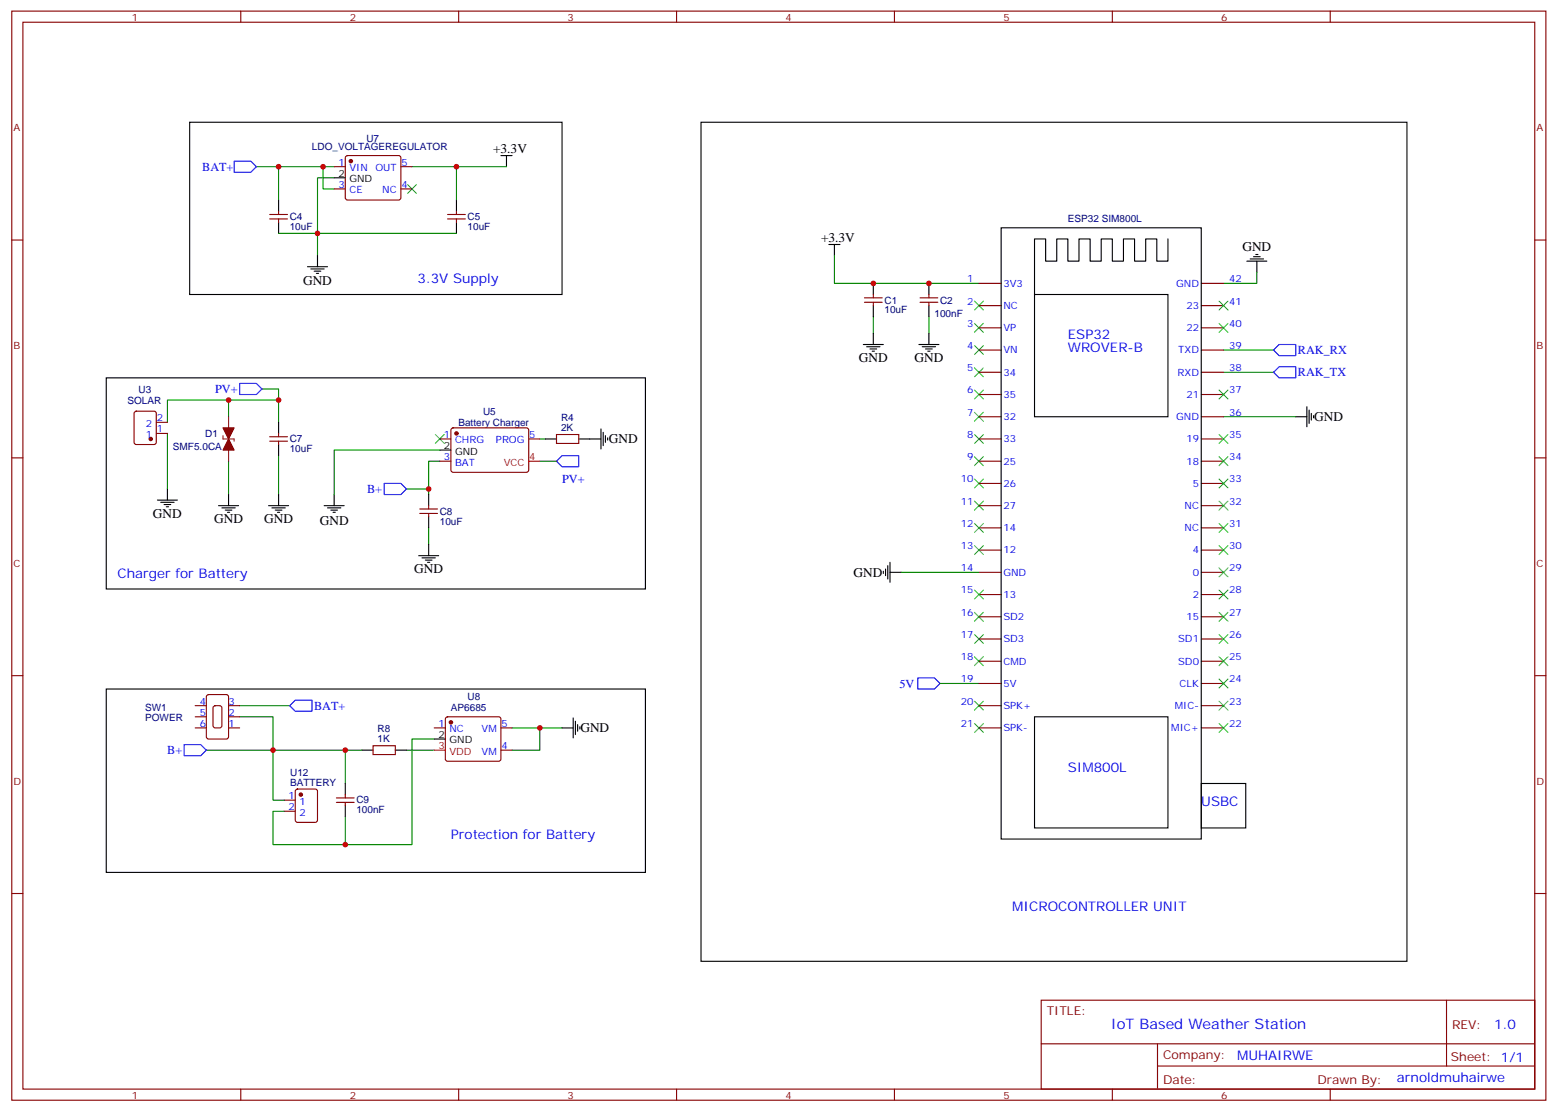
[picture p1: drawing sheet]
<svg xmlns="http://www.w3.org/2000/svg" width="494mm" height="353mm" viewBox="0 0 494 353" stroke-linecap="round" stroke-linejoin="round" font-family="sans-serif">
<g fill="none" stroke="#3c3" stroke-width=".35">
<path d="M129.3 58.6l2.9 2.8M132.2 58.6l-2.9 2.8M309.2 95.6l2.9 2.8M312.1 95.6l-2.9 2.8M386.9 95.6l2.8 2.8M389.7 95.6l-2.8 2.8M309.2 102.7l2.9 2.8M309.2 109.7l2.9 2.8M309.2 116.8l2.9 2.8M312.1 102.7l-2.9 2.8M312.1 109.7l-2.9 2.8M312.1 116.8l-2.9 2.8"/>
<path d="M386.9 102.7l2.8 2.8M389.7 102.7l-2.8 2.8M138.1 137.9l2.9 2.9M141 137.9l-2.9 2.9M309.2 123.8l2.9 2.8M309.2 130.9l2.9 2.8M309.2 137.9l2.9 2.9M312.1 123.8l-2.9 2.8M312.1 130.9l-2.9 2.8M312.1 137.9l-2.9 2.9M386.9 137.9l2.8 2.9M386.9 123.8l2.8 2.8"/>
<path d="M389.7 123.8l-2.8 2.8M389.7 137.9l-2.8 2.9M309.2 145l2.9 2.8M309.2 152l2.9 2.9M309.2 159.1l2.9 2.8M312.1 145l-2.9 2.8M312.1 152l-2.9 2.9M312.1 159.1l-2.9 2.8M386.9 159.1l2.8 2.8M386.9 145l2.8 2.8M386.9 152l2.8 2.9M389.7 145l-2.8 2.8"/>
<path d="M389.7 159.1l-2.8 2.8M389.7 152l-2.8 2.9M309.2 166.2l2.9 2.8M309.2 173.2l2.9 2.8M312.1 166.2l-2.9 2.8M312.1 173.2l-2.9 2.8M386.9 166.2l2.8 2.8M386.9 173.2l2.8 2.8M389.7 166.2l-2.8 2.8M389.7 173.2l-2.8 2.8M309.2 194.4l2.9 2.8M309.2 187.3l2.9 2.8"/>
<path d="M312.1 194.4l-2.9 2.8M312.1 187.3l-2.9 2.8M386.9 180.3l2.8 2.8M386.9 187.3l2.8 2.8M386.9 194.4l2.8 2.8M389.7 180.3l-2.8 2.8M389.7 187.3l-2.8 2.8M389.7 194.4l-2.8 2.8M309.2 201.4l2.9 2.9M309.2 208.5l2.9 2.8M312.1 201.4l-2.9 2.9M312.1 208.5l-2.9 2.8"/>
<path d="M386.9 201.4l2.8 2.9M386.9 208.5l2.8 2.8M386.9 215.5l2.8 2.9M389.7 201.4l-2.8 2.9M389.7 208.5l-2.8 2.8M389.7 215.5l-2.8 2.9M309.2 222.6l2.9 2.8M309.2 229.7l2.9 2.8M312.1 222.6l-2.9 2.8M312.1 229.7l-2.9 2.8M386.9 222.6l2.8 2.8M386.9 229.7l2.8 2.8"/>
<path d="M389.7 222.6l-2.8 2.8M389.7 229.7l-2.8 2.8"/>
</g>
<g fill="none" stroke="#870000" stroke-width=".35">
<path d="M3.7 3.5h486.9v345.7h-486.9zM7.3 7.1h479.7v338.6h-479.7zM76.4 3.5v3.6M145.6 3.5v3.6M214.7 3.5v3.6M283.8 3.5v3.6M353 3.5v3.6M422.1 3.5v3.6M106 52.9h3.6M106 60h3.6M109.8 49.6l.5-.2h16.2l.5 .2 .2 .5v12.7l-.2 .5-.5 .2h-16.2l-.5-.2-.2-.5v-12.7zM127.2 52.9h3.5"/>
<path d="M127.2 60h3.5M3.7 76.2h3.6M85.6 69.5h5.6M85.6 68.1h5.6M88.4 67v1.1M88.4 69.5v1.1M142 69.5h5.7M142 68.1h5.7M144.9 67v1.1M144.9 69.5v1.1M487 76.2h3.6M274.3 96h5.7"/>
<path d="M274.3 94.5h5.7M277.1 93.5v1M277.1 96v1M292 96h5.6M292 94.5h5.6M294.8 93.5v1M294.8 96v1M310.7 90h7M310.7 97h7M381.2 90h7.1M381.2 97h7.1M310.7 104.1h7"/>
<path d="M310.7 111.1h7M310.7 118.2h7M381.2 104.1h7.1M381.2 111.1h7.1M381.2 118.2h7.1M42.8 130.7l.5-.2h5.6l.6 .5 .1 9.4-.5 .7h-5.8l-.7-.5-.1-9.4zM49.6 137.6h3.5M49.6 134.1h3.5M85.6 138.6h5.6M88.4 137.6v1M139.6 139.3h3.5M143.3 136l.5-.2 23.6 .1 .4 .6-.1 13-.6 .4h-23.6l-.4-.7v-12.7z"/>
<path d="M167.8 139.3h3.5M176.6 137.9h7.1v2.9h-7.1zM310.7 139.3h7M310.7 125.2h7M310.7 132.3h7M381.2 139.3h7.1M381.2 125.2h7.1M381.2 132.3h7.1M3.7 145.3h3.6M85.6 140.1h5.6M88.4 140.1v1M139.6 146.4h3.5"/>
<path d="M310.7 146.4h7M310.7 153.5h7M381.2 146.4h7.1M381.2 153.5h7.1M487 145.3h3.6M133.2 163h5.7M133.2 161.6h5.7M136 160.5v1.1M136 163v1M310.7 160.5h7M310.7 167.6h7M310.7 174.6h7"/>
<path d="M381.2 160.5h7.1M381.2 167.6h7.1M381.2 174.6h7.1M310.7 181.7h7M310.7 188.7h7M310.7 195.8h7M381.2 181.7h7.1M381.2 188.7h7.1M381.2 195.8h7.1M3.7 214.5h3.6M310.7 202.8h7M310.7 209.9h7"/>
<path d="M310.7 217h7M381.2 202.8h7.1M381.2 209.9h7.1M381.2 217h7.1M487 214.5h3.6M61.9 231.1h3.6M61.9 227.5h3.6M61.9 224h3.6M65.7 220.7l.5-.2h5.6l.7 .4v13l-.4 .6-5.9 .1-.7-.5v-12.9zM67.8 224.2l1.9-.2 .7 .4v6l-.4 .6-1.7 .1-.7-.5v-5.9zM72.5 231.1h3.6M72.5 227.5h3.6"/>
<path d="M72.5 224h3.6M118.4 236.7h7v2.8h-7zM137.8 231.1h3.5M141.6 227.7l.4-.2h16.3l.5 .2 .2 .5v12.7l-.3 .5-.4 .3h-16.3l-.5-.3-.2-.5v-12.7zM159 231.1h3.5M159 238.1h3.5M310.7 231.1h7M310.7 224h7M381.2 231.1h7.1M381.2 224h7.1M90.2 254h3.5M90.2 257.5h3.5"/>
<path d="M93.9 250.7l.5-.2h5.6l.7 .4 .1 9.4-.5 .7-5.9 .1-.6-.5-.1-9.4zM106.8 254.7h5.6M106.8 253.3h5.6M109.6 252.2v1.1M109.6 254.7v1.1M3.7 283.6h3.6M487 283.6h3.6M330.4 317.5h156.6v28.2h-156.6zM459 317.5v20.9M330.4 331.3h156.5M367.3 338.4h119.6M367.3 331.3v14.2"/>
<path d="M76.4 345.7v3.5M145.6 345.7v3.5M214.7 345.7v3.5M283.8 345.7v3.5M353 345.7v3.5M422.1 345.7v3.5"/>
</g>
<g fill="#870000" stroke="#870000" stroke-width=".35">
<path d="M72.5 139.3l1.8 3.6h-3.5z"/>
<path d="M70.8 135.8h3.5l-1.8 3.5z"/>
<circle cx="95.5" cy="252.2" r=".53"/>
<circle cx="111.3" cy="51.2" r=".53"/>
<circle cx="143.1" cy="229.3" r=".53"/>
<circle cx="144.9" cy="137.6" r=".53"/>
<circle cx="47.8" cy="139.3" r=".53"/>
</g>
<g fill="none" stroke="#008700" stroke-width=".35">
<path d="M81.4 52.9h7v10.6M88.4 52.9h14.1M106 56.4h-5.2v17.7h44.1M106 52.9h-3.5v7.1h3.5M130.7 52.9h14.2v10.6M144.9 52.9h15.8M88.4 74.1h12.4v7M264.8 81.1v8.9h45.9M398.9 86.4v3.6h-10.6M277.1 100.5v5.3M294.8 100.5v5.3M388.3 111.1h15.8"/>
<path d="M388.3 118.2h15.8M53.1 137.6v17.6M72.5 127h15.9v7.1M72.5 132.3v-5.3h-19.4v7.1M83.1 123.5h5.3v3.5M171.3 139.3h1.8M388.3 132.3h22.9M72.5 146.4v10.6M88.4 144.6v12.4M129 155.2h7v1.8M139.6 146.4h-3.6v8.8M139.6 142.9h-33.6v14.1"/>
<path d="M171.3 146.4h5.3M136 167.6v5.3M286 181.7h24.7M298.3 217h12.4M65.5 238.1h44.1M76.1 227.5h10.5v26.5h3.6M76.1 224h15.8M114.9 238.1h-5.3v10.6M129 238.1h8.8M137.8 234.6h-7.1v33.5h-21.1M162.5 231.1h15.9M171.3 231.1v7h-8.8"/>
<path d="M90.2 257.5h-3.6v10.6h23v-8.8"/>
</g>
<g fill="none" stroke="#000" stroke-width=".35">
<path d="M60.2 38.8h118.2v54.7h-118.2zM222.5 38.8h224v266.4h-224zM106 56.4h3.6M159 49.4h3.5M160.7 49.4v3.5M88.4 63.5v3.5M88.4 70.6v3.5M144.9 63.5v3.5M144.9 70.6v3.5M263 77.6h3.6M264.8 77.6v3.5M317.7 72.3h63.5v194h-63.5z"/>
<path d="M370.6 75.8v7.1h-3.5v-7.1h-3.5v7.1h-3.6v-7.1h-3.5v7.1h-3.5v-7.1h-3.5v7.1h-3.6v-7.1h-3.5v7.1h-3.5v-7.1h-3.5v7.1h-3.6v-7.1h-3.5v17.7M97.6 84.7h6.3M98.6 85.4h4.3M99.7 86.1h2.1M100.4 86.8h.7M100.8 81.1v3.6M277.1 90v3.5M277.1 97v3.5M294.8 90v3.5M294.8 97v3.5M328.3 93.5h42.3v38.8h-42.3zM395.7 82.9h6.3"/>
<path d="M396.7 82.2h4.3M397.8 81.5h2.1M398.5 80.8h.7M398.9 82.9v3.5M33.7 119.9h171.1v67.1h-171.1zM274 109.4h6.3M275 110.1h4.3M276.1 110.8h2.1M276.8 111.5h.7M277.1 105.8v3.6M291.6 109.4h6.4M292.7 110.1h4.2"/>
<path d="M293.7 110.8h2.1M294.4 111.5h.7M294.8 105.8v3.6M88.4 134.1v3.5M173.1 139.3h3.5M183.7 139.3h7M190.7 136.2v6.3M191.4 137.2v4.3M192.1 138.3v2.1M192.8 139v.7M411.2 132.3h3.5M414.7 129.1v6.4"/>
<path d="M415.4 130.2v4.2M416.1 131.2v2.1M416.8 131.9v.7M50 158.7h6.3M51 159.5h4.2M53.1 155.2v3.5M72.5 157v3.5M88.4 141.1v3.5M88.4 157v3.5M106 157v3.5M136 157v3.5M139.6 142.9h3.5"/>
<path d="M52.1 160.2h2.1M52.8 160.9h.7M69.4 160.5h6.3M70.4 161.2h4.2M71.5 161.9h2.1M72.2 162.6h.7M85.2 160.5h6.4M86.3 161.2h4.2M87.3 161.9h2.2M88.1 162.6h.7M102.9 160.5h6.3M103.9 161.2h4.3"/>
<path d="M105 161.9h2.1M105.7 162.6h.7M132.9 176.4h6.3M133.9 177.1h4.2M135 177.8h2.1M135.7 178.5h.7M136 164v3.6M136 172.9v3.5M281.7 179.6v4.2M282.4 178.5v6.4M280.3 181.3v.7M281 180.6v2.1"/>
<path d="M282.4 181.7h3.6M33.7 218.7h171.1v58.2h-171.1zM114.9 238.1h3.5M125.4 238.1h3.6M137.8 234.6h3.5M178.4 231.1h3.5M181.9 227.9v6.3M182.6 229v4.2M183.3 230v2.1M184 230.7v.7M328.3 227.5h42.3v35.3h-42.3zM109.6 248.7v3.5"/>
<path d="M109.6 255.8v3.5M381.2 248.7h14.1v14.1h-14.1z"/>
</g>
<path d="M74.3 51.2h5.3l1.8 1.7-1.8 1.8h-5.3zM404.1 111.1l1.8-1.7h5.3v3.5h-5.3zM404.1 118.2l1.8-1.8h5.3v3.5h-5.3zM76.1 121.7h5.3l1.7 1.8-1.7 1.7h-5.3zM121.9 153.5h5.3l1.8 1.7-1.8 1.8h-5.3zM178.4 144.6h5.3v3.6h-5.3l-1.8-1.8zM291.3 215.2h5.2l1.8 1.8-1.8 1.7h-5.2zM58.4 236.4h5.3l1.8 1.7-1.8 1.8h-5.3zM91.9 224l1.8-1.8h5.3v3.6h-5.3z" fill="none" stroke="#00f" stroke-width=".35"/>
<path d="M167.8 146.4h3.5M137.8 238.1h3.5" fill="none" stroke="#f00" stroke-width=".35"/>
<path d="M70.8 138.3v1h3.5v.8M72.5 132.3v14.1" fill="none" stroke="#8c2424" stroke-width=".35"/>
<g fill="#c00">
<circle cx="102.5" cy="52.9" r=".88"/>
<circle cx="88.4" cy="52.9" r=".88"/>
<circle cx="109.6" cy="238.1" r=".88"/>
<circle cx="144.9" cy="52.9" r=".88"/>
<circle cx="171.3" cy="231.1" r=".88"/>
<circle cx="72.5" cy="127" r=".88"/>
<circle cx="88.4" cy="127" r=".88"/>
<circle cx="136" cy="155.2" r=".88"/>
<circle cx="109.6" cy="268.1" r=".88"/>
<circle cx="86.6" cy="238.1" r=".88"/>
<circle cx="100.8" cy="74.1" r=".88"/>
<circle cx="277.1" cy="90" r=".88"/>
<circle cx="294.8" cy="90" r=".88"/>
</g>
<text font-size="4.6" fill="#00f" x="352.5" y="326.5">IoT Based Weather Station</text>
<g font-size="4.2">
<text x="156.5" y="48.7">+3.3V</text>
<text x="260.6" y="76.9">+3.3V</text>
<text x="394.3" y="79.7">GND</text>
<text x="96.2" y="90.3">GND</text>
<text x="272.6" y="115">GND</text>
<text x="290.2" y="115">GND</text>
<text x="417" y="133.7">GND</text>
<text x="193.2" y="140.8">GND</text>
<text x="48.5" y="164.4">GND</text>
<text x="67.9" y="166.2">GND</text>
<text x="83.8" y="166.2">GND</text>
<text x="101.5" y="166.6">GND</text>
<text x="131.4" y="182">GND</text>
<text x="270.9" y="183.1">GND</text>
<text x="184.2" y="232.5">GND</text>
</g>
<g font-size="4.2" fill="#00f">
<text x="132.5" y="90">3.3V Supply</text>
<text x="338.9" y="107.6">ESP32</text>
<text x="338.9" y="111.8">WROVER-B</text>
<text x="37.3" y="183.4">Charger for Battery</text>
<text x="338.9" y="245.2">SIM800L</text>
<text x="381.2" y="255.8">USBC</text>
<text x="143.1" y="266.3">Protection for Battery</text>
<text x="321.2" y="289.3">MICROCONTROLLER UNIT</text>
<text x="474.2" y="326.8">1.0</text>
<text x="392.6" y="336.3">MUHAIRWE</text>
<text x="443.3" y="343.6">arnoldmuhairwe</text>
</g>
<g font-size="3.9" fill="#00f">
<text x="64.2" y="54.2">BAT+</text>
<text x="411.9" y="112.5">RAK_RX</text>
<text x="411.9" y="119.5">RAK_TX</text>
<text x="68.3" y="124.7">PV+</text>
<text x="178.4" y="153.5">PV+</text>
<text x="116.5" y="156.4">B+</text>
<text x="285.4" y="218.3">5V</text>
<text x="99.7" y="225.3">BAT+</text>
<text x="53.1" y="239.3">B+</text>
</g>
<g font-size="3.9" fill="#800">
<text x="332.2" y="322.1">TITLE:</text>
<text x="460.8" y="326.8">REV:</text>
<text x="369.1" y="336.3">Company:</text>
<text x="460.5" y="336.9">Sheet: 1/1</text>
<text x="369.1" y="344">Date:</text>
<text x="418.1" y="344">Drawn By:</text>
</g>
<g font-size="3.2" fill="#800">
<text x="41.8" y="6.5">1</text>
<text x="111" y="6.5">2</text>
<text x="180.1" y="6.5">3</text>
<text x="249.3" y="6.5">4</text>
<text x="318.4" y="6.5">5</text>
<text x="387.6" y="6.5">6</text>
<text x="4.3" y="41.6">A</text>
<text x="487.6" y="41.6">A</text>
<text x="4.3" y="110.8">B</text>
<text x="487.6" y="110.8">B</text>
<text x="4.3" y="179.9">C</text>
<text x="487.6" y="179.9">C</text>
<text x="4.3" y="249.1">D</text>
<text x="487.6" y="249.1">D</text>
<text x="41.8" y="348.7">1</text>
<text x="111" y="348.7">2</text>
<text x="180.1" y="348.7">3</text>
<text x="249.3" y="348.7">4</text>
<text x="318.4" y="348.7">5</text>
<text x="387.6" y="348.7">6</text>
</g>
<g font-size="3.2" fill="#000080">
<text x="99" y="47.6">LDO_VOLTAGEREGULATOR</text>
<text x="116.3" y="45">U7</text>
<text x="91.9" y="70">C4</text>
<text x="148.4" y="70">C5</text>
<text x="338.9" y="70.6">ESP32 SIM800L</text>
<text x="91.9" y="72.9">10uF</text>
<text x="148.4" y="72.9">10uF</text>
<text x="280.7" y="99.4">10uF</text>
<text x="280.7" y="96.4">C1</text>
<text x="296.5" y="100.5">100nF</text>
<text x="298.3" y="96.4">C2</text>
<text x="44" y="124.6">U3</text>
<text x="40.4" y="128.1">SOLAR</text>
<text x="153.3" y="131.6">U5</text>
<text x="145.5" y="135.2">Battery Charger</text>
<text x="178" y="136.9">2K</text>
<text x="178" y="133.7">R4</text>
<text x="54.9" y="142.9">SMF5.0CA</text>
<text x="65.1" y="138.8">D1</text>
<text x="91.9" y="143.6">10uF</text>
<text x="91.9" y="140.4">C7</text>
<text x="139.6" y="166.5">10uF</text>
<text x="139.6" y="163.3">C8</text>
<text x="46.1" y="225.8">SW1</text>
<text x="143.1" y="225.8">AP6685</text>
<text x="148.4" y="222.2">U8</text>
<text x="46.1" y="228.9">POWER</text>
<text x="119.8" y="232.5">R8</text>
<text x="119.8" y="235.7">1K</text>
<text x="92.1" y="249.4">BATTERY</text>
<text x="92.1" y="246.2">U12</text>
<text x="113.1" y="255.1">C9</text>
<text x="113.1" y="258.2">100nF</text>
</g>
<g font-size="3.2" fill="#00f">
<text x="107.4" y="52.6">1</text>
<text x="127.4" y="52.6">5</text>
<text x="107.4" y="59.6">3</text>
<text x="110.9" y="54.3">VIN</text>
<text x="119.1" y="54.3">OUT</text>
<text x="127.4" y="59.6">4</text>
<text x="110.9" y="61.4">CE</text>
<text x="121.3" y="61.4">NC</text>
<text x="306.9" y="89.6">1</text>
<text x="390" y="89.6">42</text>
<text x="318.4" y="91">3V3</text>
<text x="373.2" y="91">GND</text>
<text x="306.9" y="96.7">2</text>
<text x="318.4" y="98.1">NC</text>
<text x="376.5" y="98.1">23</text>
<text x="390" y="96.7">41</text>
<text x="306.9" y="103.7">3</text>
<text x="318.4" y="105.1">VP</text>
<text x="376.5" y="105.1">22</text>
<text x="390" y="103.7">40</text>
<text x="306.9" y="110.8">4</text>
<text x="318.4" y="112.2">VN</text>
<text x="373.9" y="112.2">TXD</text>
<text x="390" y="110.8">39</text>
<text x="306.9" y="117.8">5</text>
<text x="318.4" y="119.2">34</text>
<text x="373.7" y="119.2">RXD</text>
<text x="390" y="117.8">38</text>
<text x="306.9" y="124.9">6</text>
<text x="390" y="124.9">37</text>
<text x="306.9" y="131.9">7</text>
<text x="318.4" y="126.3">35</text>
<text x="376.5" y="126.3">21</text>
<text x="390" y="131.9">36</text>
<text x="46.3" y="135.5">2</text>
<text x="49.8" y="137.2">1</text>
<text x="49.8" y="133.7">2</text>
<text x="318.4" y="133.3">32</text>
<text x="373.2" y="133.3">GND</text>
<text x="46.3" y="139">1</text>
<text x="140.9" y="139">1</text>
<text x="144.4" y="140.8">CHRG</text>
<text x="157.4" y="140.8">PROG</text>
<text x="168" y="139">5</text>
<text x="306.9" y="139">8</text>
<text x="318.4" y="140.4">33</text>
<text x="376.5" y="140.4">19</text>
<text x="390" y="139">35</text>
<text x="140.9" y="146">3</text>
<text x="144.4" y="147.8">BAT</text>
<text x="306.9" y="146">9</text>
<text x="318.4" y="147.5">25</text>
<text x="376.5" y="147.5">18</text>
<text x="390" y="146">34</text>
<text x="304.9" y="153.1">10</text>
<text x="318.4" y="154.5">26</text>
<text x="378.5" y="154.5">5</text>
<text x="390" y="153.1">33</text>
<text x="304.9" y="160.2">11</text>
<text x="318.4" y="161.6">27</text>
<text x="375.9" y="161.6">NC</text>
<text x="390" y="160.2">32</text>
<text x="304.9" y="167.2">12</text>
<text x="390" y="167.2">31</text>
<text x="318.4" y="168.6">14</text>
<text x="375.9" y="168.6">NC</text>
<text x="304.9" y="174.3">13</text>
<text x="318.4" y="175.7">12</text>
<text x="378.5" y="175.7">4</text>
<text x="390" y="174.3">30</text>
<text x="304.9" y="181.3">14</text>
<text x="318.4" y="182.7">GND</text>
<text x="378.5" y="182.7">0</text>
<text x="390" y="181.3">29</text>
<text x="304.9" y="188.4">15</text>
<text x="318.4" y="189.8">13</text>
<text x="378.5" y="189.8">2</text>
<text x="390" y="188.4">28</text>
<text x="304.9" y="195.4">16</text>
<text x="318.4" y="196.8">SD2</text>
<text x="376.5" y="196.8">15</text>
<text x="390" y="195.4">27</text>
<text x="304.9" y="202.5">17</text>
<text x="318.4" y="203.9">SD3</text>
<text x="373.9" y="203.9">SD1</text>
<text x="390" y="202.5">26</text>
<text x="304.9" y="209.5">18</text>
<text x="390" y="209.5">25</text>
<text x="318.4" y="211">CMD</text>
<text x="373.9" y="211">SD0</text>
<text x="304.9" y="216.6">19</text>
<text x="318.4" y="218">5V</text>
<text x="374.3" y="218">CLK</text>
<text x="390" y="216.6">24</text>
<text x="63.5" y="223.7">4</text>
<text x="63.5" y="227.2">5</text>
<text x="72.5" y="227.2">2</text>
<text x="72.5" y="223.7">3</text>
<text x="304.9" y="223.7">20</text>
<text x="318.4" y="225.1">SPK+</text>
<text x="372.8" y="225.1">MIC-</text>
<text x="390" y="223.7">23</text>
<text x="63.5" y="230.7">6</text>
<text x="72.5" y="230.7">1</text>
<text x="139.1" y="230.7">1</text>
<text x="142.6" y="232.5">NC</text>
<text x="152.8" y="232.5">VM</text>
<text x="159.1" y="230.7">5</text>
<text x="304.9" y="230.7">21</text>
<text x="318.4" y="232.1">SPK-</text>
<text x="371.7" y="232.1">MIC+</text>
<text x="390" y="230.7">22</text>
<text x="152.8" y="239.5">VM</text>
<text x="159.1" y="237.8">4</text>
<text x="91.5" y="253.6">1</text>
<text x="91.5" y="257.2">2</text>
<text x="95" y="255.4">1</text>
<text x="95" y="258.9">2</text>
</g>
<g font-size="3.2">
<text x="107.4" y="56.1">2</text>
<text x="110.9" y="57.9">GND</text>
<text x="140.9" y="142.5">2</text>
<text x="144.4" y="144.3">GND</text>
<text x="139.1" y="234.2">2</text>
<text x="142.6" y="236">GND</text>
</g>
<g font-size="3.2" fill="#f00">
<text x="159.9" y="147.8">VCC</text>
<text x="168" y="146">4</text>
<text x="139.1" y="237.8">3</text>
<text x="142.6" y="239.5">VDD</text>
</g>
</svg>
